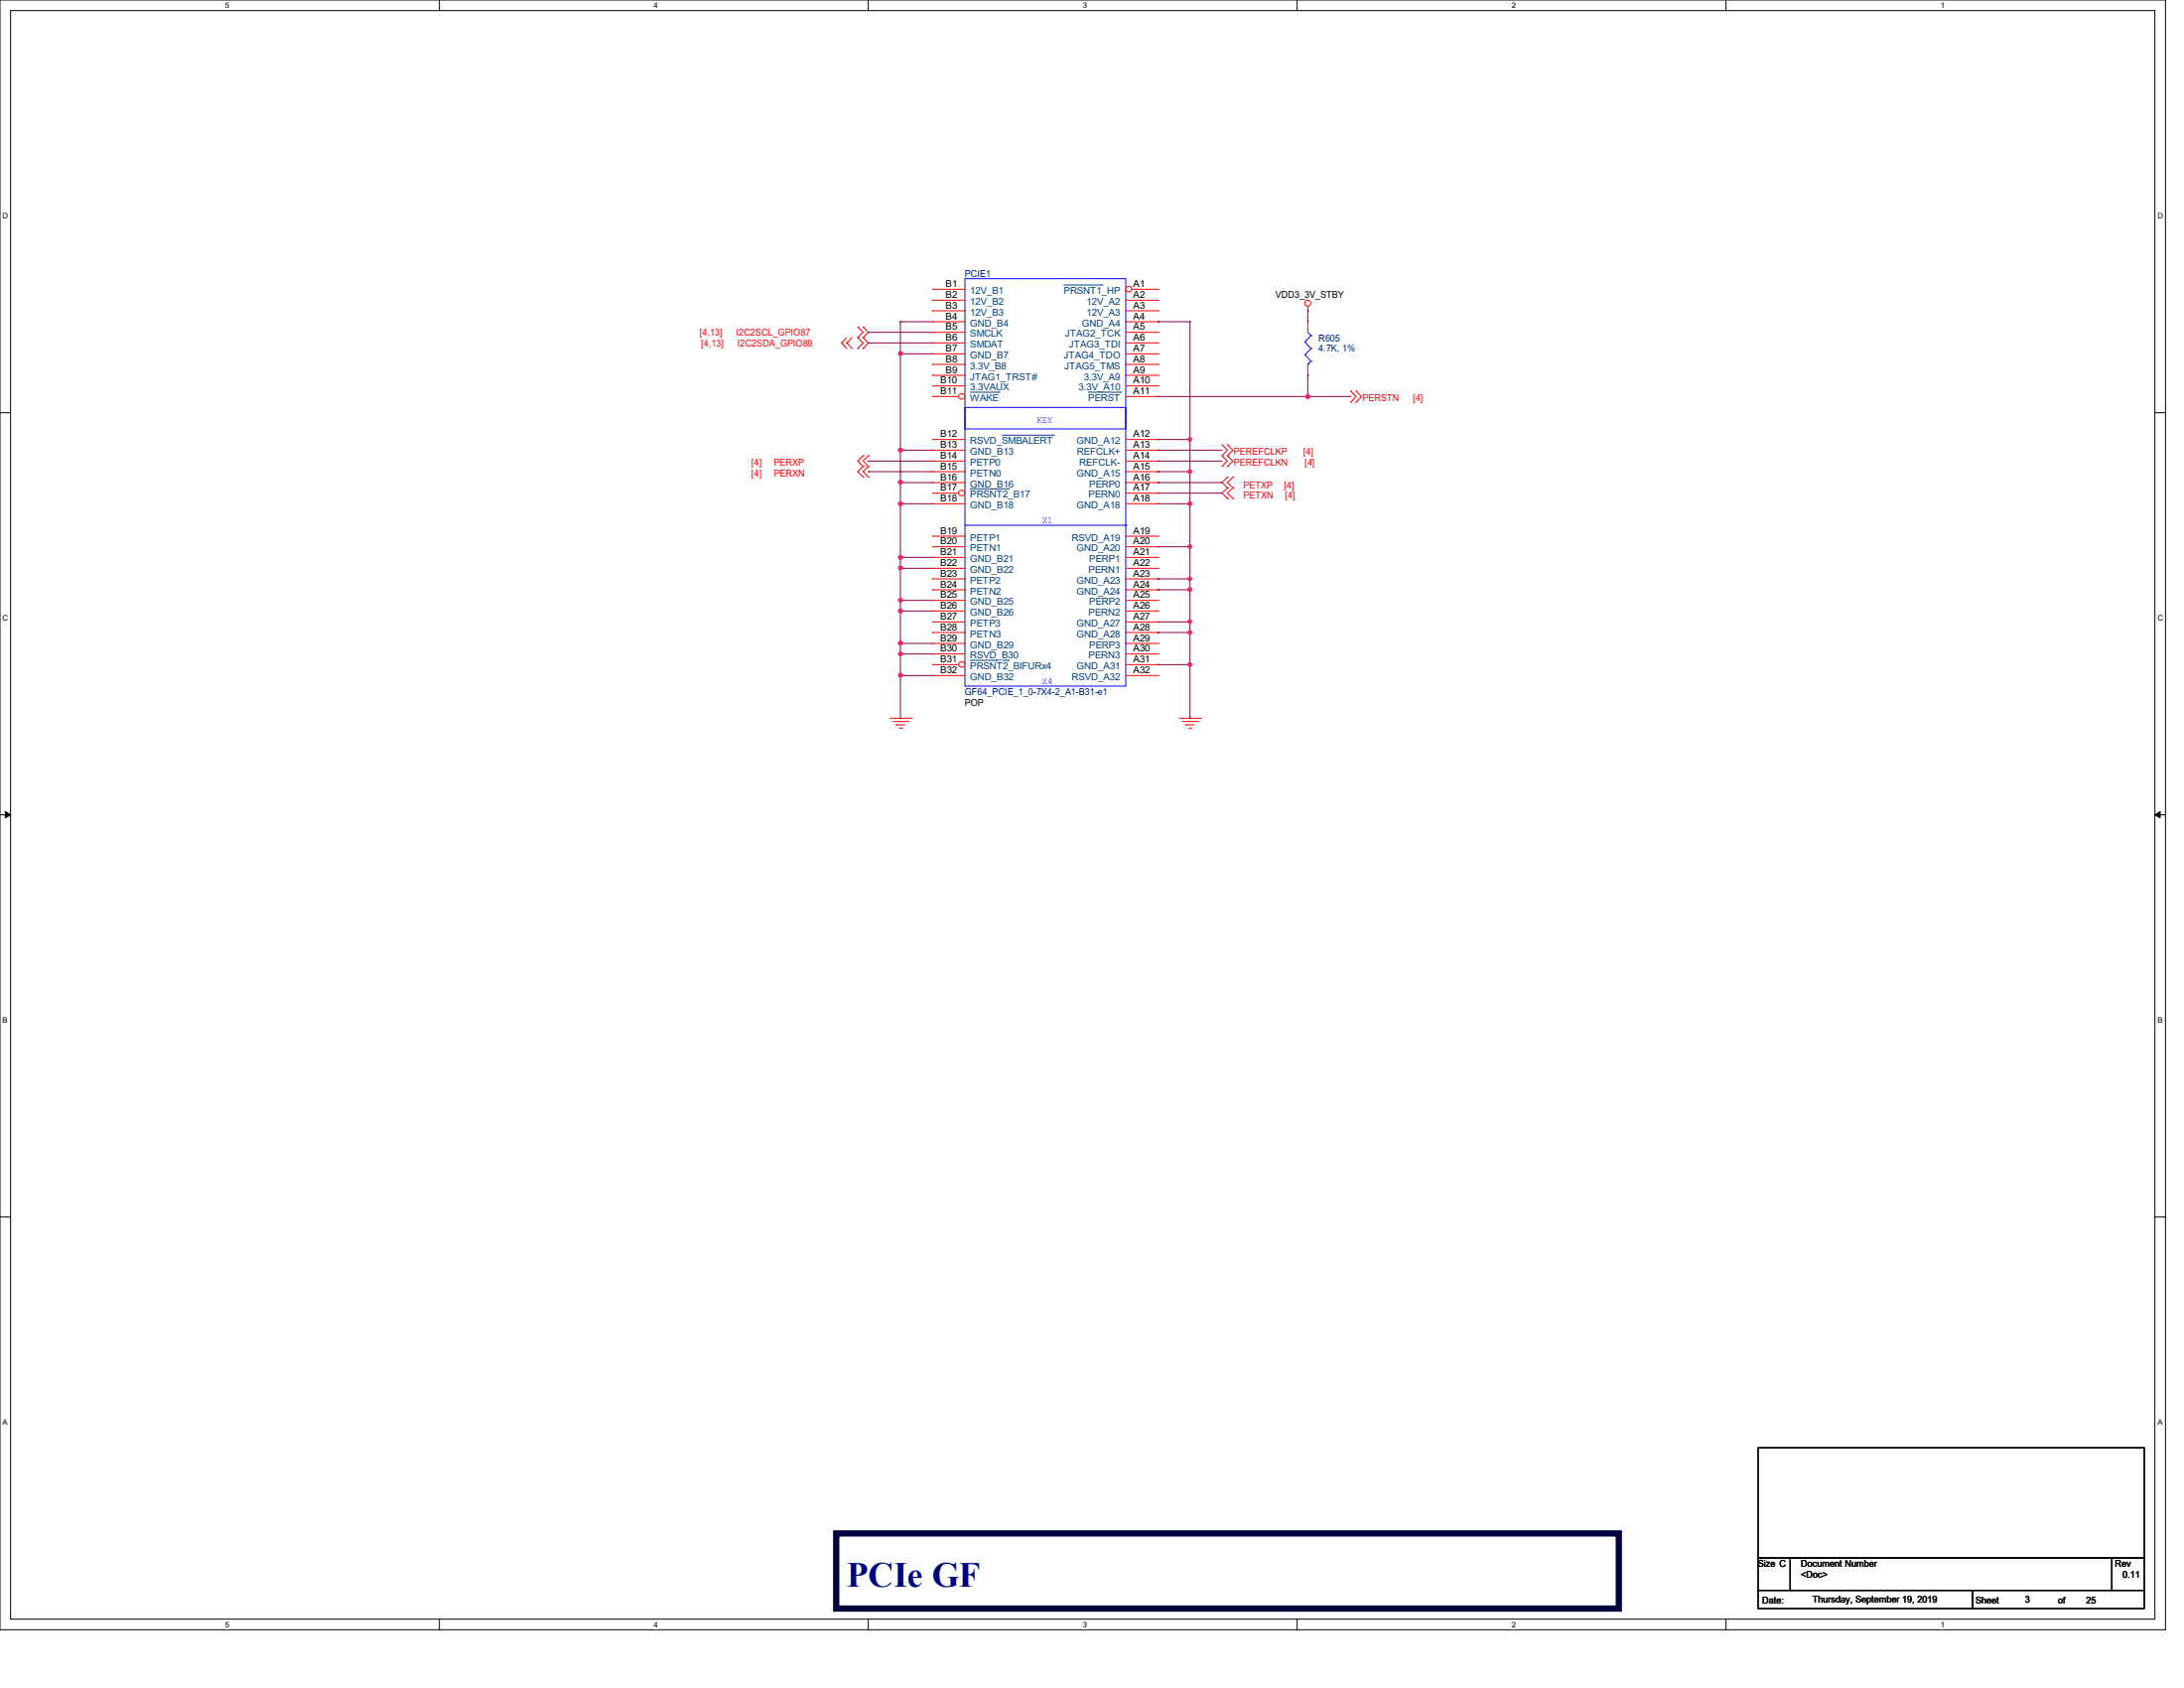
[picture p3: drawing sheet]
<svg xmlns="http://www.w3.org/2000/svg" width="279mm" height="216mm" viewBox="0 0 279 216" stroke-linecap="round" stroke-linejoin="round" font-family="sans-serif">
<path d="M0 0h277v208.4h-277zM1.4 1.4h274.3v205.7h-274.3z" fill="none" stroke="#000" stroke-width=".13"/>
<g fill="#fff">
<path d="M28.8 .1h.5v1.1h-.5z"/>
<path d="M28.8 207.2h.5v1.1h-.5z"/>
</g>
<path d="M56.2 0v1.4M56.2 207.1v1.3" fill="none" stroke="#000" stroke-width=".13"/>
<g fill="#fff">
<path d="M83.7 .1h.5v1.1h-.5z"/>
<path d="M83.7 207.2h.5v1.1h-.5z"/>
</g>
<path d="M111.1 0v1.4M111.1 207.1v1.3" fill="none" stroke="#000" stroke-width=".13"/>
<g fill="#fff">
<path d="M138.5 .1h.6v1.1h-.6z"/>
<path d="M138.5 207.2h.6v1.1h-.6z"/>
</g>
<path d="M165.9 0v1.4M165.9 207.1v1.3" fill="none" stroke="#000" stroke-width=".13"/>
<g fill="#fff">
<path d="M193.4 .1h.5v1.1h-.5z"/>
<path d="M193.4 207.2h.5v1.1h-.5z"/>
</g>
<path d="M220.8 0v1.4M220.8 207.1v1.3" fill="none" stroke="#000" stroke-width=".13"/>
<g fill="#fff">
<path d="M248.2 .1h.6v1.1h-.6z"/>
<path d="M248.2 207.2h.6v1.1h-.6z"/>
<path d="M.3 27.1h.8v1.1h-.8z"/>
<path d="M276 27.1h.7v1.1h-.7z"/>
<path d="M.3 78.5h.8v1.1h-.8z"/>
<path d="M276 78.5h.7v1.1h-.7z"/>
</g>
<path d="M0 52.8h1.4M275.7 52.8h1.3" fill="none" stroke="#000" stroke-width=".13"/>
<g fill="#fff">
<path d="M.3 129.9h.7v1.1h-.7z"/>
<path d="M276 129.9h.6v1.1h-.6z"/>
</g>
<path d="M0 104.2h1.4M275.7 104.2h1.3" fill="none" stroke="#000" stroke-width=".13"/>
<path d="M.7 103.8l.7 .4-.7 .4zM275.7 104.2l.7-.4v.8z" fill="#000" stroke="#000" stroke-width=".13"/>
<g fill="#fff">
<path d="M.3 181.4h.7v1.1h-.7z"/>
<path d="M276 181.4h.6v1.1h-.6z"/>
</g>
<path d="M0 155.7h1.4M275.7 155.7h1.3M224.9 185.2h49.4v14.1h-49.4zM224.9 199.3h4.1v4.1h-4.1zM229 199.3h41.2v4.1h-41.2zM270.2 199.3h4.1v4.1h-4.1zM224.9 203.4h27.4v2.3h-27.4zM252.3 203.4h22v2.3h-22z" fill="none" stroke="#000" stroke-width=".13"/>
<path d="M107 196.1h100.1v9.6h-100.1z" fill="none" stroke="#000040" stroke-width=".8"/>
<g fill="none" stroke="#f00" stroke-width=".13">
<path d="M167.3 39.8h.1M167.3 39.2v.6M107.7 43.9h.1M107.7 43.9l.6 .7M108.3 43.9h.1M108.3 43.9l.7 .7M108.3 43.2l-.6 .7M109 43.2l-.7 .7M109.7 43.2h.1M109.7 41.8h.1M109.7 44.6h.1M109.7 41.8l.7 .7-.7 .7"/>
<path d="M109.7 43.2l.7 .7-.7 .7M110.4 41.8h.1M110.4 43.2h.1M110.4 44.6h.1M110.4 58.3h.1M110.4 59.6h.1M110.4 41.8l.7 .7-.7 .7M110.4 43.2l.7 .7-.7 .7M110.4 58.3l-.7 .7 .7 .6M110.4 59.6l-.7 .7 .7 .7M111.1 58.3h.1M111.1 59.6h.1"/>
<path d="M111.1 58.3l-.7 .7 .7 .6M111.1 59.6l-.7 .7 .7 .7M156.3 56.9h.1M156.3 58.3h.1M156.3 59.6h.1M156.3 56.9l.7 .7-.7 .7M156.3 58.3l.7 .7-.7 .6M157 56.9h.1M157 58.3h.1M157 59.6h.1M157 56.9l.7 .7-.7 .7M157 58.3l.7 .7-.7 .6"/>
<path d="M172.8 50h.1M172.8 51.4h.1M172.8 50l.7 .7-.7 .7M173.5 50h.1M173.5 51.4h.1M173.5 50l.7 .7-.7 .7M110.4 61h.1M111.1 61h.1M157 61h.1M157 62.4h.1M157 63.8h.1M157 61l-.7 .7 .7 .7"/>
<path d="M157 62.4l-.7 .7 .7 .7M157.7 62.4h.1M157.7 61h.1M157.7 63.8h.1M157.7 61l-.7 .7 .7 .7M157.7 62.4l-.7 .7 .7 .7M113.8 91.9h2.8M114.3 92.3h1.9M114.6 92.7h.1M114.6 92.7h1.1M115.1 93.1h.2M115.3 93.1h.1"/>
<path d="M116.2 92.3h.1M116.6 91.9h.1M150.9 91.9h2.7M151.3 92.3h1.9M151.7 92.7h.1M151.7 92.7h1.1M152.1 93.1h.3M152.4 93.1h.1M153.2 92.3h.1M153.6 91.9h.1"/>
<circle cx="167.3" cy="38.8" r=".38"/>
</g>
<path d="M123.4 35.6h20.6v52.2h-20.6zM123.4 52.1h20.6v2.8h-20.6zM123.4 67.2h20.6M144 67.2h.1" fill="none" stroke="#00f" stroke-width=".13"/>
<circle cx="144.4" cy="37" r=".37" fill="#fff" stroke="#f00" stroke-width=".13"/>
<g fill="none" stroke="#f00" stroke-width=".13">
<path d="M119.3 37h.1M119.3 38.4h.1M119.3 39.8h.1M119.3 37h4.1M119.3 38.4h4.1M119.3 39.8h4.1M144 38.4h4.1M144 39.8h4.1M144.8 37h3.3M148.1 37h.1M148.1 38.4h.1M148.1 39.8h.1"/>
<path d="M119.3 41.1h.1M119.3 42.5h.1M119.3 43.9h.1M119.3 45.3h.1M119.3 46.6h.1M119.3 48h.1M119.3 49.4h.1M119.3 41.1h4.1M119.3 42.5h4.1M119.3 43.9h4.1M119.3 45.3h4.1M119.3 46.6h4.1"/>
<path d="M119.3 48h4.1M119.3 49.4h4.1M144 41.1h4.1M144 42.5h4.1M144 43.9h4.1M144 45.3h4.1M144 46.6h4.1M144 48h4.1M144 49.4h4.1M144 50.7h4.1M144 56.2h4.1M144 57.6h4.1"/>
<path d="M144 59h4.1M148.1 41.1h.1M148.1 42.5h.1M148.1 43.9h.1M148.1 45.3h.1M148.1 46.6h.1M148.1 48h.1M148.1 49.4h.1M148.1 50.7h.1M148.1 56.2h.1M148.1 57.6h.1M148.1 59h.1"/>
<path d="M144 60.3h4.1M144 61.7h4.1M144 63.1h4.1M144 64.4h4.1M144 68.6h4.1M144 69.9h4.1M144 71.3h4.1M144 72.7h4.1M144 74h4.1M144 75.4h4.1M144 76.8h4.1M144 78.1h4.1"/>
<path d="M144 79.5h4.1M148.1 60.3h.1M148.1 61.7h.1M148.1 63.1h.1M148.1 64.4h.1M148.1 68.6h.1M148.1 69.9h.1M148.1 71.3h.1M148.1 72.7h.1M148.1 74h.1M148.1 75.4h.1M148.1 76.8h.1"/>
<path d="M148.1 78.1h.1M148.1 79.5h.1M144 80.9h4.1M144 82.3h4.1M144 83.7h4.1M144 85h4.1M144 86.4h4.1M148.1 80.9h.1M148.1 82.3h.1M148.1 83.7h.1M148.1 85h.1M148.1 86.4h.1"/>
</g>
<path d="M136.1 36.4h4.9M141 36.4h.1M139.2 50.2h4.1M143.3 50.2h.1" fill="none" stroke="#004080" stroke-width=".13"/>
<circle cx="123" cy="50.7" r=".37" fill="#fff" stroke="#f00" stroke-width=".13"/>
<path d="M119.3 50.7h.1M119.3 56.2h.1M119.3 57.6h.1M119.3 59h.1M119.3 50.7h3.3M119.3 56.2h4.1M119.3 57.6h4.1M119.3 59h4.1M119.3 60.3h.1M119.3 61.7h.1M119.3 60.3h4.1M119.3 61.7h4.1" fill="none" stroke="#f00" stroke-width=".13"/>
<path d="M124.1 50.2h3.7M127.8 50.2h.1M128.2 55.7h6.5M134.7 55.7h.1" fill="none" stroke="#004080" stroke-width=".13"/>
<circle cx="123" cy="63.1" r=".37" fill="#fff" stroke="#f00" stroke-width=".13"/>
<g fill="none" stroke="#f00" stroke-width=".13">
<path d="M119.3 63.1h.1M119.3 64.4h.1M119.3 68.6h.1M119.3 69.9h.1M119.3 71.3h.1M119.3 72.7h.1M119.3 74h.1M119.3 75.4h.1M119.3 76.8h.1M119.3 78.1h.1M119.3 79.5h.1M119.3 63.1h3.3"/>
<path d="M119.3 64.4h4.1M119.3 68.6h4.1M119.3 69.9h4.1M119.3 71.3h4.1M119.3 72.7h4.1M119.3 74h4.1M119.3 75.4h4.1M119.3 76.8h4.1M119.3 78.1h4.1M119.3 79.5h4.1M119.3 80.9h.1M119.3 82.3h.1"/>
<path d="M119.3 83.7h.1M119.3 80.9h4.1M119.3 82.3h4.1M119.3 83.7h4.1"/>
</g>
<path d="M124.1 62.5h4.9M129 62.5h.1" fill="none" stroke="#004080" stroke-width=".13"/>
<circle cx="123" cy="85" r=".37" fill="#fff" stroke="#f00" stroke-width=".13"/>
<path d="M167.3 41.1h.1M167.3 48h.1M167.3 41.1v1.4M167.3 46.6v1.4M119.3 85h.1M119.3 86.4h.1M119.3 85h3.3M119.3 86.4h4.1" fill="none" stroke="#f00" stroke-width=".13"/>
<path d="M124.1 84.5h3.4M127.5 84.5h.1M128.3 84.5h.7M129 84.5h.1" fill="none" stroke="#004080" stroke-width=".13"/>
<path d="M166.9 43.7h.1M166.9 45.4h.1M166.9 43.7l.8 .9M166.9 45.4l.8 .8M167.3 46.6h.1M167.3 42.5l.4 .4M167.7 42.9h.1M167.7 44.6h.1M167.7 46.2h.1M167.7 42.9l-.8 .8M167.7 44.6l-.8 .8M167.7 46.2l-.4 .4" fill="none" stroke="#00f" stroke-width=".13"/>
<g fill="none" stroke="#800040" stroke-width=".13">
<path d="M167.3 39.8h.1M167.3 39.8v1.3M111.1 42.5h.1M111.1 43.9h.1M111.1 59h.1M111.1 42.5h8.2M111.1 43.9h8.2M111.1 59h8.2M115.2 41.1h.1M115.2 45.3h.1M115.2 57.6h.1M115.2 41.1v50.8"/>
<path d="M115.2 41.1h4.1M115.2 45.3h4.1M115.2 57.6h4.1M148.1 41.1h.1M148.1 50.7h.1M148.1 56.2h.1M148.1 57.6h.1M148.1 59h.1M148.1 41.1h4.1M148.1 50.7h24.7M148.1 56.2h4.1M148.1 57.6h8.2"/>
<path d="M148.1 59h8.2M152.2 41.1h.1M152.2 56.2h.1M152.2 41.1v50.8M167.3 48h.1M167.3 50.7h.1M167.3 48v2.7M111.1 60.3h.1M111.1 60.3h8.2M115.2 61.7h.1M115.2 64.4h.1M115.2 71.3h.1"/>
<path d="M115.2 72.7h.1M115.2 76.8h.1M115.2 78.1h.1M115.2 61.7h4.1M115.2 64.4h4.1M115.2 71.3h4.1M115.2 72.7h4.1M115.2 76.8h4.1M115.2 78.1h4.1M148.1 60.3h.1M148.1 61.7h.1M148.1 63.1h.1"/>
<path d="M148.1 64.4h.1M148.1 69.9h.1M148.1 74h.1M148.1 75.4h.1M148.1 79.5h.1M148.1 60.3h4.1M148.1 61.7h8.2M148.1 63.1h8.2M148.1 64.4h4.1M148.1 69.9h4.1M148.1 74h4.1M148.1 75.4h4.1"/>
<path d="M148.1 79.5h4.1M152.2 60.3h.1M152.2 64.4h.1M152.2 69.9h.1M152.2 74h.1M152.2 75.4h.1M152.2 79.5h.1M115.2 82.3h.1M115.2 83.7h.1M115.2 86.4h.1M115.2 91.9h.1M115.2 82.3h4.1"/>
<path d="M115.2 83.7h4.1M115.2 86.4h4.1M148.1 80.9h.1M148.1 85h.1M148.1 80.9h4.1M148.1 85h4.1M152.2 80.9h.1M152.2 91.9h.1"/>
</g>
<g fill="#f0f" stroke="#f0f" stroke-width=".13">
<circle cx="152.2" cy="56.2" r=".23"/>
<circle cx="115.2" cy="57.6" r=".25"/>
<circle cx="115.2" cy="45.2" r=".25"/>
<circle cx="167.3" cy="50.7" r=".25"/>
<circle cx="152.2" cy="60.3" r=".23"/>
<circle cx="115.2" cy="61.7" r=".25"/>
<circle cx="115.2" cy="71.3" r=".25"/>
<circle cx="115.2" cy="64.4" r=".25"/>
<circle cx="152.2" cy="69.9" r=".23"/>
<circle cx="152.2" cy="64.4" r=".23"/>
<circle cx="152.2" cy="74" r=".23"/>
<circle cx="115.2" cy="72.6" r=".25"/>
<circle cx="152.2" cy="79.5" r=".23"/>
<circle cx="152.2" cy="75.4" r=".23"/>
<circle cx="115.2" cy="76.8" r=".25"/>
<circle cx="115.2" cy="82.3" r=".25"/>
<circle cx="115.2" cy="78.1" r=".25"/>
<circle cx="152.2" cy="80.9" r=".23"/>
<circle cx="115.2" cy="86.4" r=".25"/>
<circle cx="115.2" cy="83.6" r=".25"/>
<circle cx="152.2" cy="85" r=".23"/>
</g>
<text font-size="4.5" fill="#000080" x="108.3" y="203">PCIe GF</text>
<g font-size="1.2" fill="#000080">
<text x="123.4" y="35.4">PCIE1</text>
<text x="168.7" y="43.6">R605</text>
<text x="168.7" y="45">4.7K, 1%</text>
<text x="123.4" y="88.9">GF64_PCIE_1_0-7X4-2_A1-B31-e1</text>
</g>
<g font-size="1.2">
<text x="121" y="36.7">B1</text>
<text x="121" y="38.1">B2</text>
<text x="121" y="39.5">B3</text>
<text x="121" y="40.9">B4</text>
<text x="145" y="36.7">A1</text>
<text x="145" y="38.1">A2</text>
<text x="145" y="39.5">A3</text>
<text x="145" y="40.9">A4</text>
<text x="163.2" y="38.1">VDD3_3V_STBY</text>
<text x="121" y="42.2">B5</text>
<text x="121" y="43.6">B6</text>
<text x="121" y="45">B7</text>
<text x="121" y="46.3">B8</text>
<text x="121" y="47.7">B9</text>
<text x="145" y="42.2">A5</text>
<text x="145" y="43.6">A6</text>
<text x="145" y="45">A7</text>
<text x="145" y="46.3">A8</text>
<text x="145" y="47.7">A9</text>
<text x="120.3" y="49.1">B10</text>
<text x="120.3" y="50.4">B11</text>
<text x="145" y="49.1">A10</text>
<text x="145" y="50.4">A11</text>
<text x="120.3" y="55.9">B12</text>
<text x="120.3" y="57.3">B13</text>
<text x="120.3" y="58.7">B14</text>
<text x="145" y="55.9">A12</text>
<text x="145" y="57.3">A13</text>
<text x="145" y="58.7">A14</text>
<text x="120.3" y="60">B15</text>
<text x="120.3" y="61.4">B16</text>
<text x="120.3" y="62.8">B17</text>
<text x="120.3" y="64.1">B18</text>
<text x="145" y="60">A15</text>
<text x="145" y="61.4">A16</text>
<text x="145" y="62.8">A17</text>
<text x="145" y="64.1">A18</text>
<text x="120.3" y="68.3">B19</text>
<text x="120.3" y="69.6">B20</text>
<text x="120.3" y="71">B21</text>
<text x="145" y="68.3">A19</text>
<text x="145" y="69.6">A20</text>
<text x="145" y="71">A21</text>
<text x="120.3" y="72.4">B22</text>
<text x="120.3" y="73.7">B23</text>
<text x="120.3" y="75.1">B24</text>
<text x="120.3" y="76.5">B25</text>
<text x="120.3" y="77.9">B26</text>
<text x="145" y="72.4">A22</text>
<text x="145" y="73.7">A23</text>
<text x="145" y="75.1">A24</text>
<text x="145" y="76.5">A25</text>
<text x="145" y="77.9">A26</text>
<text x="120.3" y="79.2">B27</text>
<text x="120.3" y="80.6">B28</text>
<text x="120.3" y="82">B29</text>
<text x="120.3" y="83.4">B30</text>
<text x="145" y="79.2">A27</text>
<text x="145" y="80.6">A28</text>
<text x="145" y="82">A29</text>
<text x="145" y="83.4">A30</text>
<text x="120.3" y="84.7">B31</text>
<text x="120.3" y="86.1">B32</text>
<text x="145" y="84.7">A31</text>
<text x="145" y="86.1">A32</text>
<text x="123.4" y="90.3">POP</text>
<text x="224.9" y="200.4">Size C</text>
<text x="230.4" y="200.4">Document Number</text>
<text x="230.4" y="201.8">&lt;Doc&gt;</text>
<text x="270.6" y="200.4">Rev</text>
<text x="271.6" y="201.8">0.11</text>
<text x="225.5" y="205.1">Date:</text>
<text x="231.9" y="204.9">Thursday, September 19, 2019</text>
<text x="252.8" y="205.1">Sheet</text>
<text x="259.1" y="204.9">3</text>
<text x="263.3" y="205.1">of</text>
<text x="266.9" y="205.1">25</text>
</g>
<g font-size="1.2" fill="#004080">
<text x="124.1" y="37.6">12V_B1</text>
<text x="124.1" y="39">12V_B2</text>
<text x="124.1" y="40.3">12V_B3</text>
<text x="124.1" y="41.7">GND_B4</text>
<text x="136.1" y="37.6">PRSNT1_HP</text>
<text x="138.4" y="41.7">GND_A4</text>
<text x="139" y="39">12V_A2</text>
<text x="139" y="40.3">12V_A3</text>
<text x="124.1" y="43.1">SMCLK</text>
<text x="124.1" y="44.4">SMDAT</text>
<text x="124.1" y="45.8">GND_B7</text>
<text x="124.1" y="47.2">3.3V_B8</text>
<text x="136.1" y="45.8">JTAG4_TDO</text>
<text x="136.2" y="47.2">JTAG5_TMS</text>
<text x="136.3" y="43.1">JTAG2_TCK</text>
<text x="136.8" y="44.4">JTAG3_TDI</text>
<text x="124.1" y="48.6">JTAG1_TRST#</text>
<text x="124.1" y="50">3.3VAUX</text>
<text x="124.1" y="51.3">WAKE</text>
<text x="138" y="50">3.3V_A10</text>
<text x="138.7" y="48.6">3.3V_A9</text>
<text x="139.2" y="51.3">PERST</text>
<text x="124.1" y="56.8">RSVD_SMBALERT</text>
<text x="124.1" y="58.2">GND_B13</text>
<text x="124.1" y="59.6">PETP0</text>
<text x="137.7" y="56.8">GND_A12</text>
<text x="137.8" y="58.2">REFCLK+</text>
<text x="138.1" y="59.6">REFCLK-</text>
<text x="124.1" y="60.9">PETN0</text>
<text x="124.1" y="62.3">GND_B16</text>
<text x="124.1" y="63.7">PRSNT2_B17</text>
<text x="124.1" y="65">GND_B18</text>
<text x="137.7" y="60.9">GND_A15</text>
<text x="137.7" y="65">GND_A18</text>
<text x="139.3" y="63.7">PERN0</text>
<text x="139.4" y="62.3">PERP0</text>
<text x="124.1" y="69.2">PETP1</text>
<text x="124.1" y="70.5">PETN1</text>
<text x="124.1" y="71.9">GND_B21</text>
<text x="137.1" y="69.2">RSVD_A19</text>
<text x="137.7" y="70.5">GND_A20</text>
<text x="139.4" y="71.9">PERP1</text>
<text x="124.1" y="73.3">GND_B22</text>
<text x="124.1" y="74.6">PETP2</text>
<text x="124.1" y="76">PETN2</text>
<text x="124.1" y="77.4">GND_B25</text>
<text x="137.7" y="74.6">GND_A23</text>
<text x="137.7" y="76">GND_A24</text>
<text x="139.3" y="73.3">PERN1</text>
<text x="139.4" y="77.4">PERP2</text>
<text x="124.1" y="78.7">GND_B26</text>
<text x="124.1" y="80.1">PETP3</text>
<text x="124.1" y="81.5">PETN3</text>
<text x="124.1" y="82.9">GND_B29</text>
<text x="137.7" y="80.1">GND_A27</text>
<text x="137.7" y="81.5">GND_A28</text>
<text x="139.3" y="78.7">PERN2</text>
<text x="139.4" y="82.9">PERP3</text>
<text x="124.1" y="84.2">RSVD_B30</text>
<text x="124.1" y="85.6">PRSNT2_BIFURx4</text>
<text x="124.1" y="87">GND_B32</text>
<text x="137.1" y="87">RSVD_A32</text>
<text x="137.7" y="85.6">GND_A31</text>
<text x="139.3" y="84.2">PERN3</text>
</g>
<g font-size="1.2" fill="#f00">
<text x="89.5" y="43">[4,13]</text>
<text x="89.7" y="44.3">[4,13]</text>
<text x="94.2" y="43">I2C2SCL_GPIO87</text>
<text x="94.4" y="44.3">I2C2SDA_GPIO89</text>
<text x="174.3" y="51.3">PERSTN</text>
<text x="180.8" y="51.3">[4]</text>
<text x="96.1" y="59.6">[4]</text>
<text x="99" y="59.6">PERXP</text>
<text x="157.9" y="58.2">PEREFCLKP</text>
<text x="157.9" y="59.6">PEREFCLKN</text>
<text x="166.7" y="58.2">[4]</text>
<text x="166.9" y="59.6">[4]</text>
<text x="96.1" y="60.9">[4]</text>
<text x="99" y="60.9">PERXN</text>
<text x="159.1" y="62.4">PETXP</text>
<text x="159.1" y="63.8">PETXN</text>
<text x="164.3" y="62.4">[4]</text>
<text x="164.4" y="63.8">[4]</text>
</g>
<g font-size="1.2" fill="#00f">
<text x="132.6" y="54.1">KEY</text>
<text x="133.3" y="67">X1</text>
<text x="133.3" y="87.5">X4</text>
</g>
<g font-size="1">
<text x="28.8" y="1">5</text>
<text x="83.7" y="1">4</text>
<text x="138.5" y="1">3</text>
<text x="193.4" y="1">2</text>
<text x="248.2" y="1">1</text>
<text x=".3" y="27.9">D</text>
<text x="276" y="27.9">D</text>
<text x=".3" y="79.4">C</text>
<text x="276" y="79.4">C</text>
<text x=".3" y="130.8">B</text>
<text x="276" y="130.8">B</text>
<text x=".3" y="182.2">A</text>
<text x="276" y="182.2">A</text>
<text x="28.8" y="208.1">5</text>
<text x="83.7" y="208.1">4</text>
<text x="138.5" y="208.1">3</text>
<text x="193.4" y="208.1">2</text>
<text x="248.2" y="208.1">1</text>
</g>
</svg>
